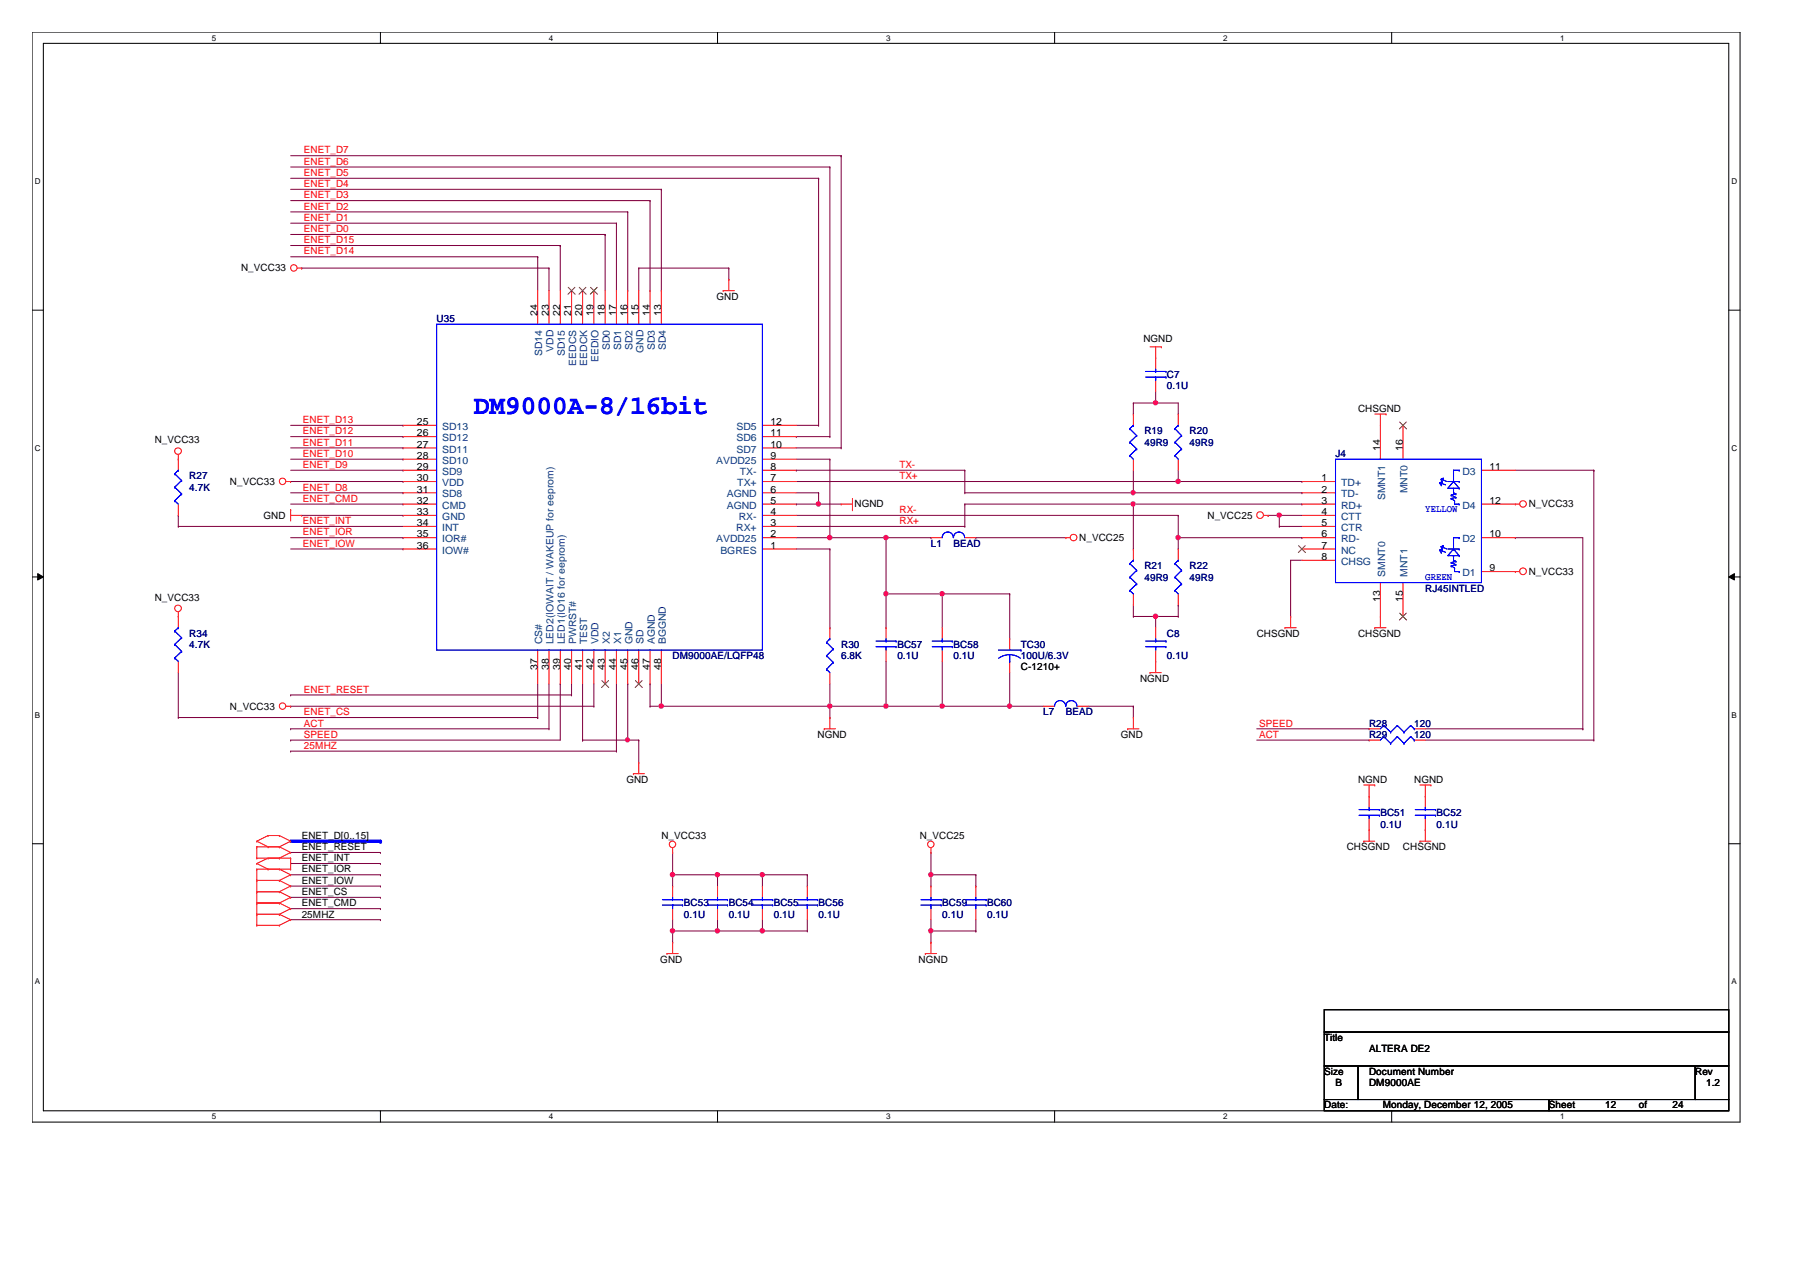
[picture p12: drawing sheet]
<svg xmlns="http://www.w3.org/2000/svg" width="297mm" height="210mm" viewBox="0 0 297 210" stroke-linecap="round" stroke-linejoin="round" font-family="sans-serif">
<path d="M5.3 5.3h281.8v179.9h-281.8zM7.2 7.2h278.1v176.1h-278.1z" fill="none" stroke="#000" stroke-width=".17"/>
<g fill="#fff">
<path d="M35 5.5h.7v1.5h-.7z"/>
<path d="M35 183.5h.7v1.5h-.7z"/>
</g>
<path d="M62.8 5.3v1.9M62.8 183.3v1.9" fill="none" stroke="#000" stroke-width=".17"/>
<g fill="#fff">
<path d="M90.6 5.5h.7v1.5h-.7z"/>
<path d="M90.6 183.5h.7v1.5h-.7z"/>
</g>
<path d="M118.4 5.3v1.9M118.4 183.3v1.9" fill="none" stroke="#000" stroke-width=".17"/>
<g fill="#fff">
<path d="M146.2 5.5h.7v1.5h-.7z"/>
<path d="M146.2 183.5h.7v1.5h-.7z"/>
</g>
<path d="M174 5.3v1.9M174 183.3v1.9" fill="none" stroke="#000" stroke-width=".17"/>
<g fill="#fff">
<path d="M201.8 5.5h.8v1.5h-.8z"/>
<path d="M201.8 183.5h.8v1.5h-.8z"/>
</g>
<path d="M229.7 5.3v1.9M229.7 183.3v1.9" fill="none" stroke="#000" stroke-width=".17"/>
<g fill="#fff">
<path d="M257.5 5.5h.7v1.5h-.7z"/>
<path d="M257.5 183.5h.7v1.5h-.7z"/>
<path d="M5.8 29.2h.9v1.4h-.9z"/>
<path d="M285.7 29.2h1v1.4h-1z"/>
<path d="M5.8 73.2h.9v1.5h-.9z"/>
<path d="M285.7 73.2h1v1.5h-1z"/>
</g>
<path d="M5.3 51.2h1.9M285.3 51.2h1.8" fill="none" stroke="#000" stroke-width=".17"/>
<g fill="#fff">
<path d="M5.8 117.2h.8v1.5h-.8z"/>
<path d="M285.7 117.2h.9v1.5h-.9z"/>
</g>
<path d="M5.3 95.2h1.9M6.2 94.7l1 .5-1 .5zM285.3 95.2l.9-.5v1zM285.3 95.2h1.8" fill="none" stroke="#000" stroke-width=".17"/>
<path d="M6.2 94.7l1 .5-1 .5zM285.3 95.2l.9-.5v1z" fill="#000"/>
<g fill="#fff">
<path d="M5.8 161.2h.8v1.5h-.8z"/>
<path d="M285.7 161.2h.9v1.5h-.9z"/>
</g>
<path d="M5.3 139.2h1.9M285.3 139.2h1.8" fill="none" stroke="#000" stroke-width=".17"/>
<path d="M48 138.8h14.8" fill="none" stroke="#00f" stroke-width=".55"/>
<circle cx="62.8" cy="138.8" r=".28" fill="#00f"/>
<path d="M131.4 88.7h5.5M136.9 88.7h.1M101.7 112.9v11.1M48 124h.1M48 122.1h.1M48 120.3h.1M48 124h53.7M48 122.1h44.5M48 120.3h42.6M101.7 124h.1M105.4 122.1h.1M105.4 122.1v3.7" fill="none" stroke="#800040" stroke-width=".17"/>
<circle cx="136.9" cy="88.7" r=".37" fill="#f0f"/>
<circle cx="136.9" cy="88.7" r=".37" fill="none" stroke="#f0f" stroke-width=".17"/>
<g fill="none" stroke="#800040" stroke-width=".17">
<path d="M48 38.7h51.9M48 36.8h53.7M48 31.2h61.1M48 27.6h88.9M48 25.7h90.8M48 35h55.6M48 33.1h59.3M48 29.4h87.1M99.9 38.7h.1M99.9 38.7v9.3M101.7 36.8h.1M101.7 36.8v11.2"/>
<path d="M103.6 35h.1M103.6 35v13M107.3 33.1h.1M107.3 33.1v14.9M109.1 31.2h.1M109.1 31.2v16.8M135.1 29.4h.1M135.1 29.4v40.8M136.9 27.6h.1M136.9 27.6v44.5M138.8 25.7h.1M138.8 25.7v48.2"/>
<path d="M48 40.5h44.5M48 42.4h40.7M49.8 44.2h.1M49.8 44.2h40.8M88.7 42.4h.1M88.7 42.4v5.6M90.6 44.2h.1M90.6 44.2v3.8M92.5 40.5h.1M101.7 48h.1M103.6 48h.1M107.3 48h.1"/>
<path d="M109.1 48h.1M48 79.5h18.5M48 73.9h18.5M48 70.2h18.5M48 72.1h18.5M48 77.6h18.5M48 75.8h18.5M66.5 79.5h.1M66.5 70.2h.1M66.5 72.1h.1M66.5 77.6h.1M66.5 73.9h.1"/>
<path d="M66.5 75.8h.1M131.4 72.1h.1M131.4 73.9h7.4M131.4 70.2h3.7M131.4 72.1h5.5M131.4 75.8h5.5M135.1 70.2h.1M136.9 72.1h.1M136.9 75.8h.1M136.9 75.8v12.9M138.8 73.9h.1M48 90.6h18.5"/>
<path d="M48 81.3h18.5M48 83.2h18.5M48 88.7h18.5M49.8 85h16.7M66.5 85h.1M66.5 81.3h.1M66.5 83.2h.1M66.5 88.7h.1M66.5 90.6h.1M131.4 86.9h27.8M131.4 90.6h5.5M131.4 81.3h3.7"/>
<path d="M135.1 81.3h.1M135.1 83.2h.1M135.1 81.3v1.9M135.1 83.2h3.7M136.9 90.6h.1M136.9 88.7h.1M136.9 90.6v13M159.2 86.9h.1M88.7 118.4h.1M88.7 112.9v5.5M90.6 112.9v7.4M92.5 112.9h.1"/>
<path d="M92.5 112.9v9.2M96.1 112.9v9.2M98 116.5h.1M98 112.9v3.6M107.3 112.9h.1M107.3 112.9v3.6M109.1 116.5h.1M109.1 112.9v3.6M136.9 116.5h.1M136.9 103.6h.1M136.9 112.9v3.6M90.6 120.3h.1"/>
<path d="M96.1 122.1h.1"/>
</g>
<circle cx="135.1" cy="83.2" r=".37" fill="#f0f"/>
<circle cx="135.1" cy="83.2" r=".37" fill="none" stroke="#f0f" stroke-width=".17"/>
<path d="M92.5 40.5h.1M92.5 40.5v7.5M103.6 112.9h.1M103.6 112.9v9.2" fill="none" stroke="#800040" stroke-width=".17"/>
<circle cx="103.5" cy="122.1" r=".34" fill="#f0f"/>
<circle cx="103.5" cy="122.1" r=".34" fill="none" stroke="#f0f" stroke-width=".17"/>
<g fill="none" stroke="#800040" stroke-width=".17">
<path d="M105.4 44.2h.1M105.4 44.2v3.8M105.4 44.2h14.9M120.3 44.2h.1M120.3 46.1h.1M120.3 44.2v1.9M48 114.7h.1M48 116.5h.1M48 114.7h46.3M48 116.5h50M94.3 114.7h.1M94.3 112.9v1.8"/>
<path d="M136.9 118.4h.1M136.9 116.5v1.9M48 140.7h14.8M48 142.5h14.8M48 146.2h14.8M48 148.1h14.8M48 149.9h14.8M48 151.8h14.8M48 144.4h14.8M62.8 140.7h.1M62.8 142.5h.1M62.8 146.2h.1"/>
<path d="M62.8 148.1h.1M62.8 149.9h.1M62.8 151.8h.1M62.8 144.4h.1M111 153.6h7.4M118.4 153.6h.1"/>
</g>
<circle cx="111" cy="153.6" r=".37" fill="#f0f"/>
<circle cx="111" cy="153.6" r=".37" fill="none" stroke="#f0f" stroke-width=".17"/>
<circle cx="118.4" cy="153.6" r=".37" fill="#f0f"/>
<circle cx="118.4" cy="153.6" r=".37" fill="none" stroke="#f0f" stroke-width=".17"/>
<path d="M111 153.6h.1M111 151.8v1.8M125.8 153.6h.1M125.8 151.8v1.8" fill="none" stroke="#800040" stroke-width=".17"/>
<circle cx="125.8" cy="153.6" r=".37" fill="#f0f"/>
<circle cx="125.8" cy="153.6" r=".37" fill="none" stroke="#f0f" stroke-width=".17"/>
<path d="M111 146.2h.1M118.4 144.4h.1M118.4 144.4h-7.4v1.8" fill="none" stroke="#800040" stroke-width=".17"/>
<circle cx="118.4" cy="144.3" r=".37" fill="#f0f"/>
<circle cx="118.4" cy="144.3" r=".37" fill="none" stroke="#f0f" stroke-width=".17"/>
<path d="M111 144.4h.1M111 140.7v3.7" fill="none" stroke="#800040" stroke-width=".17"/>
<circle cx="111" cy="144.3" r=".37" fill="#f0f"/>
<circle cx="111" cy="144.3" r=".37" fill="none" stroke="#f0f" stroke-width=".17"/>
<g fill="none" stroke="#800040" stroke-width=".17">
<path d="M131.4 79.5h63M194.4 79.5h.1M187 81.3h27.8M214.8 81.3h.1M111 155.5h.1M111 153.6v1.9M118.4 146.2h.1M118.4 153.6h.1M118.4 151.8v1.8M118.4 153.6h7.4M125.8 144.4h.1M125.8 146.2h.1"/>
<path d="M125.8 153.6h.1M125.8 144.4h-7.4v1.8M125.8 144.4v1.8"/>
</g>
<circle cx="194.4" cy="79.4" r=".37" fill="#f0f"/>
<circle cx="194.4" cy="79.4" r=".37" fill="none" stroke="#f0f" stroke-width=".17"/>
<path d="M194.4 99.9h.1M194.4 99.9v1.8M187 101.7h7.4M190.7 101.7h.1M190.7 101.7v1.9M194.4 101.7h.1" fill="none" stroke="#800040" stroke-width=".17"/>
<circle cx="190.7" cy="101.7" r=".37" fill="#f0f"/>
<circle cx="190.7" cy="101.7" r=".37" fill="none" stroke="#f0f" stroke-width=".17"/>
<g fill="none" stroke="#800040" stroke-width=".17">
<path d="M187 68.3h.1M187 66.5v1.8M187 77.6v3.7M190.7 66.5h.1M190.7 64.6v1.9M190.7 66.5h3.7v1.8M194.4 79.5h.1M194.4 68.3h.1M194.4 77.6v1.9M187 90.6h.1M187 81.3h.1M187 83.2v7.4"/>
<path d="M187 99.9v1.8M187 101.7h.1"/>
</g>
<circle cx="190.7" cy="66.5" r=".36" fill="#f0f"/>
<circle cx="190.7" cy="66.5" r=".36" fill="none" stroke="#f0f" stroke-width=".17"/>
<path d="M187 66.5h.1M187 66.5h3.7M211.1 85h.1M211.1 85v1.9M211.1 85h3.7" fill="none" stroke="#800040" stroke-width=".17"/>
<circle cx="211.1" cy="85" r=".36" fill="#f0f"/>
<circle cx="211.1" cy="85" r=".36" fill="none" stroke="#f0f" stroke-width=".17"/>
<g fill="none" stroke="#800040" stroke-width=".17">
<path d="M250.1 77.6h12.9M263 77.6h.1M159.2 81.3h.1M159.2 81.3h27.8M187 83.2h27.8M194.4 88.7h20.4M209.3 85h.1M209.3 85h1.8M211.1 86.9h.1M211.1 86.9h3.7M213 92.5h.1M213 92.5h1.8"/>
<path d="M213 92.5v9.2M214.8 83.2h.1M214.8 88.7h.1M250.1 88.7h.1M250.1 88.7h11.1M213 101.7h.1"/>
</g>
<circle cx="187" cy="81.3" r=".35" fill="#f0f"/>
<circle cx="187" cy="81.3" r=".35" fill="none" stroke="#f0f" stroke-width=".17"/>
<path d="M131.4 77.6h.1M131.4 77.6h27.8M159.2 77.6h.1M159.2 77.6v3.7M131.4 85h63M194.4 85h.1M194.4 88.7h.1M194.4 85v3.7" fill="none" stroke="#800040" stroke-width=".17"/>
<circle cx="194.4" cy="88.7" r=".37" fill="#f0f"/>
<circle cx="194.4" cy="88.7" r=".37" fill="none" stroke="#f0f" stroke-width=".17"/>
<path d="M159.2 83.2h.1M159.2 83.2v3.7M159.2 83.2h27.8M187 83.2h.1" fill="none" stroke="#800040" stroke-width=".17"/>
<circle cx="187" cy="83.2" r=".35" fill="#f0f"/>
<circle cx="187" cy="83.2" r=".35" fill="none" stroke="#f0f" stroke-width=".17"/>
<g fill="none" stroke="#800040" stroke-width=".17">
<path d="M263 77.6h.1M263 77.6v44.5M136.9 88.7h9.3M146.2 88.7h.1M161 88.7h.1M161 88.7h14.9M261.2 88.7v31.6M166.6 116.5h.1M166.6 111v5.5M103.6 122.1h.1M103.6 122.1h1.8M207.4 122.1h18.5"/>
<path d="M207.4 120.3h18.5M225.9 120.3h.1M225.9 122.1h.1M235.2 122.1h27.8M235.2 120.3h26M261.2 120.3h.1M263 122.1h.1"/>
</g>
<circle cx="146.2" cy="88.7" r=".37" fill="#f0f"/>
<circle cx="146.2" cy="88.7" r=".37" fill="none" stroke="#f0f" stroke-width=".17"/>
<g fill="none" stroke="#800040" stroke-width=".17">
<path d="M194.4 79.5h20.4M214.8 79.5h.1M131.4 83.2h.1M131.4 83.2h3.7M194.4 90.6h.1M194.4 88.7v1.9M107.3 116.5h.1M107.3 116.5h1.8M166.6 116.5h.1M166.6 116.5h5.6M179.6 116.5h7.4M187 116.5h.1"/>
<path d="M96.1 122.1h.1M96.1 122.1h7.5"/>
</g>
<circle cx="166.6" cy="116.5" r=".37" fill="#f0f"/>
<circle cx="166.6" cy="116.5" r=".37" fill="none" stroke="#f0f" stroke-width=".17"/>
<path d="M29.4 86.9h.1M29.4 85h.1M29.4 86.9h37.1M29.4 85v1.9M187 116.5h.1M187 116.5v1.9M125.8 144.4h7.4M133.2 144.4h.1" fill="none" stroke="#800040" stroke-width=".17"/>
<circle cx="125.8" cy="144.3" r=".37" fill="#f0f"/>
<circle cx="125.8" cy="144.3" r=".37" fill="none" stroke="#f0f" stroke-width=".17"/>
<path d="M109.1 116.5h27.8M136.9 116.5h.1M125.8 153.6h.1M125.8 153.6h7.4M133.2 146.2h.1M133.2 153.6h.1M133.2 144.4v1.8M133.2 151.8v1.8" fill="none" stroke="#800040" stroke-width=".17"/>
<circle cx="109.1" cy="116.5" r=".37" fill="#f0f"/>
<circle cx="109.1" cy="116.5" r=".37" fill="none" stroke="#f0f" stroke-width=".17"/>
<circle cx="136.9" cy="116.5" r=".37" fill="#f0f"/>
<circle cx="136.9" cy="116.5" r=".37" fill="none" stroke="#f0f" stroke-width=".17"/>
<path d="M136.9 116.5h9.3M146.2 116.5h.1" fill="none" stroke="#800040" stroke-width=".17"/>
<circle cx="146.2" cy="116.5" r=".37" fill="#f0f"/>
<circle cx="146.2" cy="116.5" r=".37" fill="none" stroke="#f0f" stroke-width=".17"/>
<path d="M146.2 98h.1M146.2 98h9.3M155.5 98h.1M155.5 98v5.6" fill="none" stroke="#800040" stroke-width=".17"/>
<circle cx="155.5" cy="98" r=".37" fill="#f0f"/>
<circle cx="155.5" cy="98" r=".37" fill="none" stroke="#f0f" stroke-width=".17"/>
<circle cx="146.2" cy="98" r=".37" fill="#f0f"/>
<circle cx="146.2" cy="98" r=".37" fill="none" stroke="#f0f" stroke-width=".17"/>
<path d="M146.2 98v5.6M146.2 103.6h.1M146.2 116.5h.1M146.2 109.1v7.4M146.2 116.5h9.3M155.5 116.5h.1" fill="none" stroke="#800040" stroke-width=".17"/>
<circle cx="155.5" cy="116.5" r=".37" fill="#f0f"/>
<circle cx="155.5" cy="116.5" r=".37" fill="none" stroke="#f0f" stroke-width=".17"/>
<g fill="none" stroke="#800040" stroke-width=".17">
<path d="M146.2 88.7h.1M146.2 88.7v9.3M146.2 88.7h7.4M153.6 88.7h.1M155.5 98h11.1M166.6 98h.1M166.6 98v7.4M155.5 116.5h.1M155.5 109.1v7.4M155.5 116.5h11.1M166.6 116.5h.1M166.6 105.4h.1"/>
<path d="M153.6 146.2h.1M153.6 144.4v1.8M161 153.6h.1M161 151.8v1.8"/>
</g>
<circle cx="153.6" cy="144.3" r=".37" fill="#f0f"/>
<circle cx="153.6" cy="144.3" r=".37" fill="none" stroke="#f0f" stroke-width=".17"/>
<path d="M153.6 153.6h7.4M161 153.6h.1" fill="none" stroke="#800040" stroke-width=".17"/>
<circle cx="153.6" cy="153.6" r=".37" fill="#f0f"/>
<circle cx="153.6" cy="153.6" r=".37" fill="none" stroke="#f0f" stroke-width=".17"/>
<g fill="none" stroke="#800040" stroke-width=".17">
<path d="M29.4 118.4h.1M29.4 111v7.4M29.4 118.4h59.3M88.7 118.4h.1M153.6 153.6h.1M153.6 144.4h.1M153.6 155.5h.1M153.6 144.4h7.4M153.6 140.7v3.7M153.6 151.8v3.7M161 144.4h.1M161 146.2h.1"/>
<path d="M161 144.4v1.8"/>
</g>
<g fill="none" stroke="#f00" stroke-width=".17">
<path d="M49.1 44.2h.7M49.8 44.2h.1M88.7 48v5.5M90.6 48v5.5M92.5 48v5.5M94.3 48v5.5M96.1 48v5.5M98 48v5.5M99.9 48v5.5M101.7 48v5.5M103.6 48v5.5M105.4 48v5.5"/>
<path d="M107.3 48v5.5M109.1 48v5.5M119.3 48h.1M119.3 48h1.9M120.3 46.1h.1M120.3 46.1v1.9M189.8 57.2h1.8M190.7 59.1h.1M190.7 57.2v3.7M191.6 57.2h.1M29.4 75.8h.1M29.4 75v2.6"/>
<path d="M47.2 79.5h.8M48 79.5h.1M66.5 79.5h5.6M66.5 77.6h5.6M66.5 75.8h5.6M66.5 73.9h5.6M66.5 72.1h5.6M66.5 70.2h5.6M125.8 79.5h5.6M125.8 77.6h5.6M125.8 75.8h5.6M125.8 73.9h5.6"/>
<path d="M125.8 72.1h5.6M125.8 70.2h5.6M187 68.3v1.9M187 75.8v1.8M190.7 62.8v1.8M194.4 68.3v1.9M194.4 75.8v1.8M214.8 79.5h5.6M226.9 68.3h1.8M227.8 70.2h.1M227.8 68.3v7.5M228.7 68.3h.1"/>
<path d="M231.5 70.2v5.6M244.5 77.6h5.6M29.4 83.2v1.8M48 84.1h.1M48 84.1v1.9M48 85h1.8M49.8 85h.1M66.5 85h5.6M66.5 83.2h5.6M66.5 88.7h5.6M66.5 90.6h5.6M66.5 86.9h5.6"/>
<path d="M66.5 81.3h5.6M125.8 85h5.6M125.8 83.2h5.6M125.8 88.7h5.6M125.8 90.6h5.6M125.8 86.9h5.6M125.8 81.3h5.6M138.8 83.2h.1M138.8 83.2h1.9M140.7 84.1h.1M140.7 82.3v1.8M153.6 88.7h1.9"/>
<path d="M159.2 88.7h1.8M175.9 88.7h.1M175.9 88.7h.7M187 90.6v1.9M187 98v1.9M194.4 90.6v1.9M194.4 98v1.9M208.5 85h.8M209.3 85h.1M214.8 85h5.6M214.8 83.2h5.6M214.8 88.7h5.6"/>
<path d="M214.8 90.6h5.6M214.8 86.9h5.6M214.8 81.3h5.6M214.8 92.5h5.6M227.8 96.1v7.5M231.5 96.1v5.6M244.5 83.2h6.3M244.5 94.3h6.3M244.5 88.7h5.6M250.1 83.2h.1M250.1 94.3h.1M29.4 101.7h.1"/>
<path d="M29.4 101v2.6M29.4 109.1v1.9M47.2 116.5h.8M48 116.5h.1M88.7 107.3v5.6M90.6 107.3v5.6M92.5 107.3v5.6M94.3 107.3v5.6M96.1 107.3v5.6M98 107.3v5.6M99.9 107.3v5.6M101.7 107.3v5.6"/>
<path d="M103.6 107.3v5.6M105.4 107.3v5.6M107.3 107.3v5.6M109.1 107.3v5.6M136.9 118.4h.1M136.9 103.6v1.8M136.9 111v1.9M136.9 118.4v1.9M146.2 103.6v1.8M146.2 107.3v1.8M155.5 103.6v1.8M155.5 107.3v1.8"/>
<path d="M166.6 105.4v1.9M166.6 109.1v1.9M172.2 116.5h1.8M177.8 116.5h1.8M187 118.4h.1M187 118.4v1.9M189.8 111h.1M189.8 111h1.8M190.7 109.1h.1M190.7 103.6v1.8M190.7 107.3v3.7M212 103.6h.1"/>
<path d="M212 103.6h1.9M213 101.7h.1M213 101.7v1.9M226.9 103.6h.1M226.9 103.6h1.8M227.8 101.7h.1M42.4 138.8h.1M42.4 139.7h.1M42.4 139.7v1.9M42.4 138.8l1.8 .9M42.4 139.7h3.7M44.2 137.9h.1"/>
<path d="M44.2 139.7h.1M44.2 137.9h1.9M44.2 137.9l-1.8 .9M46.1 137.9h.1M46.1 139.7h.1M46.1 137.9l1.9 .9M46.1 139.7l1.9 1M48 138.8h.1M48 138.8l-1.9 .9M104.5 127.7h.1M104.5 127.7h1.8M105.4 125.8h.1"/>
<path d="M105.4 125.8v1.9M111 139.9v.8M136 120.3h.1M136 120.3h1.9M153.6 139.9v.8M186.1 120.3h.1M186.1 120.3h1.9M225 138.8h.1M225 129.5h1.9M225 138.8h1.9M225.9 131.4h.1M225.9 136.9h.1"/>
<path d="M225.9 120.3h1.9M225.9 129.5v3.7M225.9 135.1v3.7M225.9 122.1h1.9M226.9 129.5h.1M233.4 120.3h1.8M233.4 122.1h1.8M234.3 138.8h.1M234.3 129.5h1.8M234.3 138.8h1.8M235.2 131.4h.1M235.2 136.9h.1"/>
<path d="M235.2 129.5v3.7M235.2 135.1v3.7M236.1 129.5h.1M42.4 142.5h.1M42.4 150.9h.1M42.4 152.7h.1M42.4 149h.1M42.4 143.4h.1M42.4 145.3h.1M42.4 147.2h.1M42.4 141.6h.1M42.4 141.6h5.6"/>
<path d="M42.4 143.4h5.6M42.4 142.5l1.8 .9M42.4 150.9h3.7M42.4 143.4v9.3M42.4 152.7h3.7M42.4 149h3.7M42.4 145.3h3.7M42.4 147.2h3.7M44.2 141.6h.1M44.2 143.4h.1M44.2 141.6l-1.8 .9M46.1 150.9h.1"/>
<path d="M46.1 152.7h.1M46.1 149h.1M46.1 143.4h.1M46.1 145.3h.1M46.1 147.2h.1M46.1 141.6h.1M46.1 150.9l1.9 .9M46.1 149l1.9 .9M46.1 143.4l1.9 1M46.1 147.2l1.9 .9M46.1 145.3l1.9 .9M48 141.6h.1"/>
<path d="M48 143.4h.1M48 151.8h.1M48 149.9h.1M48 144.4h.1M48 148.1h.1M48 146.2h.1M48 140.7h.1M48 141.6v1.8M48 151.8l-1.9 .9M48 149.9l-1.9 1M48 144.4l-1.9 .9M48 148.1l-1.9 .9"/>
<path d="M48 146.2l-1.9 1M48 140.7l-1.9 .9M110.1 157.4h.1M110.1 157.4h1.8M111 140.7h.1M111 155.5h.1M111 146.2v1.9M111 149.9v1.9M111 155.5v1.9M118.4 146.2v1.9M118.4 149.9v1.9M125.8 146.2v1.9"/>
<path d="M125.8 149.9v1.9M133.2 146.2v1.9M133.2 149.9v1.9M152.7 157.4h.1M152.7 157.4h1.9M153.6 140.7h.1M153.6 155.5h.1M153.6 146.2v1.9M153.6 149.9v1.9M153.6 155.5v1.9M161 146.2v1.9M161 149.9v1.9"/>
<circle cx="48.5" cy="44.2" r=".54"/>
<circle cx="29.4" cy="74.4" r=".55"/>
<circle cx="46.6" cy="79.4" r=".54"/>
<circle cx="177.2" cy="88.7" r=".55"/>
<circle cx="207.9" cy="85" r=".56"/>
<circle cx="251.3" cy="94.3" r=".56"/>
<circle cx="251.3" cy="83.2" r=".55"/>
<circle cx="29.4" cy="100.4" r=".55"/>
<circle cx="46.6" cy="116.5" r=".54"/>
<circle cx="111" cy="139.3" r=".54"/>
<circle cx="153.6" cy="139.3" r=".54"/>
</g>
<path d="M218.5 166.6h66.8v3.7h-66.8zM218.5 170.3h66.8v5.6h-66.8zM218.5 175.9h5.6v5.5h-5.6zM224.1 175.9h55.6v5.5h-55.6zM279.7 175.9h5.6v5.5h-5.6zM218.5 181.4h37.1v1.9h-37.1zM255.6 181.4h29.7v1.9h-29.7z" fill="none" stroke="#000" stroke-width=".17"/>
<g fill="none" stroke="#00f" stroke-width=".17">
<path d="M72.1 53.5h53.7v53.8h-53.7zM28.8 78.2h.1M28.8 78.2l1.2 1.1M29.4 77.6h.1M29.4 77.6l-.6 .6M30 79.3h.1M30 79.3l-1.2 1.1M186.4 75.2h.1M186.4 73h.1M186.4 70.7h.1M186.4 75.2l.6 .6M186.4 73l1.2 1.1"/>
<path d="M186.4 70.7l1.2 1.2M187 70.2h.1M187 70.2l-.6 .5M187.6 74.1h.1M187.6 71.9h.1M187.6 74.1l-1.2 1.1M187.6 71.9l-1.2 1.1M189.1 62.2h3.3M189.1 61.3h3.3M190.7 61.3h.1M190.7 62.2h.1M190.7 60.9v.4"/>
<path d="M190.7 62.2v.6M192.4 62.2h.1M192.4 61.3h.1M193.9 75.2h.1M193.9 73h.1M193.9 70.7h.1M193.9 75.2l.5 .6M193.9 73l1.1 1.1M193.9 70.7l1.1 1.2M194.4 70.2h.1M194.4 70.2l-.5 .5M195 74.1h.1"/>
<path d="M195 71.9h.1M195 74.1l-1.1 1.1M195 71.9l-1.1 1.1M220.4 75.8h24.1v20.3h-24.1zM237.6 79.7h.1M237.6 79.7l.2 .3M237.6 79.7l.9 .3M237.8 79.1h.1M237.8 79.1l.2 .4M237.8 79.1l1 .4M238 79.5h.1M238 79.5l-.4 .2"/>
<path d="M238.2 78.9h.1M238.2 78.9l-.4 .2M238.9 79.5h1.9M239.9 79.5h.1M239.9 77.6h.1M239.9 77.6v1.9M239.9 79.5l-1 1.1h1.9M239.9 79.5l.9 1.1M239.9 77.6h.9M240.8 77.6h.1M240.8 79.5h.1M28.8 82.6h.1"/>
<path d="M28.8 80.4h.1M28.8 82.6l.6 .6M28.8 80.4l1.2 1.1M30 81.5h.1M30 81.5l-1.2 1.1M155.5 88.7a.91 .91 0 0 1 .9-.9 .91 .91 0 0 1 .9 .9M157.4 88.7a.91 .91 0 0 1 .9-.9 .91 .91 0 0 1 .9 .9M186.4 97.5h.1M186.4 95.2h.1M186.4 93h.1M186.4 97.5l.6 .5M186.4 95.2l1.2 1.2"/>
<path d="M186.4 93l1.2 1.1M187 92.5h.1M187 92.5l-.6 .5M187.6 96.4h.1M187.6 94.1h.1M187.6 96.4l-1.2 1.1M187.6 94.1l-1.2 1.1M193.9 97.5h.1M193.9 95.2h.1M193.9 93h.1M193.9 97.5l.5 .5M193.9 95.2l1.1 1.2"/>
<path d="M193.9 93l1.1 1.1M194.4 92.5h.1M194.4 92.5l-.5 .5M195 96.4h.1M195 94.1h.1M195 96.4l-1.1 1.1M195 94.1l-1.1 1.1M237.6 90.8h.1M237.6 90.8l.9 .3M237.6 90.8l.2 .3M237.8 91.1h.1M237.8 90.2h.1"/>
<path d="M237.8 80h.1M237.8 90.2l.2 .4M237.8 90.2l1 .4M238 90.6h.1M238 90.6l-.4 .2M238.2 90h.1M238.2 90l-.4 .2M238.9 90.6h1.9M239.5 92.8h.1M239.5 93.4h.1M239.5 82.3h.1M239.5 81.7h.1"/>
<path d="M239.5 92.8l.7 .4M239.5 93.4l.5 .3M239.5 81.7l.7 .4M239.5 82.3l.5 .3M239.9 90.6h.1M239.9 88.7h.1M239.9 92.5h.1M239.9 81.3h.1M239.9 90.6l-1 1.1h1.9M239.9 90.6l.9 1.1M239.9 80.6v.7M239.9 88.7v1.9"/>
<path d="M239.9 91.7v.8M239.9 92.5l.3 .1M239.9 88.7h.9M239.9 81.3l.3 .2M240 93.7h.1M240 82.6h.1M240 93.7v.6h.8M240 82.6v.6h.8M240.2 92.6h.1M240.2 93.2h.1M240.2 82.1h.1M240.2 81.5h.1"/>
<path d="M240.2 92.6l-.7 .2M240.2 93.2l-.7 .2M240.2 82.1l-.7 .2M240.2 81.5l-.7 .2M240.8 91.7h.1M240.8 90.6h.1M240.8 94.3h.1M240.8 88.7h.1M240.8 83.2h.1M240.8 80.6h.1M28.8 108.6h.1M28.8 106.3h.1"/>
<path d="M28.8 104.1h.1M28.8 108.6l.6 .5M28.8 106.3l1.2 1.2M28.8 104.1l1.2 1.1M29.4 103.6h.1M29.4 103.6l-.6 .5M30 107.5h.1M30 105.2h.1M30 107.5l-1.2 1.1M30 105.2l-1.2 1.1M136.4 110.4h.1M136.4 108.2h.1"/>
<path d="M136.4 106h.1M136.4 110.4l.5 .6M136.4 108.2l1.1 1.1M136.4 106l1.1 1.1M136.9 105.4h.1M136.9 105.4l-.5 .6M137.5 109.3h.1M137.5 107.1h.1M137.5 109.3l-1.1 1.1M137.5 107.1l-1.1 1.1M144.6 106.7h3.3M144.6 105.8h3.3"/>
<path d="M146.2 105.8h.1M146.2 106.7h.1M146.2 105.4v.4M146.2 106.7v.6M147.9 106.7h.1M147.9 105.8h.1M153.8 106.7h3.3M153.8 105.8h3.3M155.5 105.8h.1M155.5 106.7h.1M155.5 105.4v.4M155.5 106.7v.6"/>
<path d="M157.1 106.7h.1M157.1 105.8h.1M164.8 107.3h3.7M166.6 109.1h.1M166.6 108l1.1 .3 .7 .3M166.6 108l-.8 .1-1 .5M166.6 108v1.1M168.5 107.3h.1M174 116.5a.91 .91 0 0 1 .9-.9 .91 .91 0 0 1 1 .9M175.9 116.5a.91 .91 0 0 1 .9-.9 .91 .91 0 0 1 .9 .9M189.1 106.7h3.3M189.1 105.8h3.3"/>
<path d="M190.7 105.8h.1M190.7 106.7h.1M190.7 105.4v.4M190.7 106.7v.6M192.4 106.7h.1M192.4 105.8h.1M228.3 119.7h.1M228.3 119.7l-.5 .6M228.3 119.7l1.2 1.1M230.6 119.7h.1M230.6 119.7l-1.1 1.1M230.6 119.7l1.1 1.1"/>
<path d="M232.8 119.7h.1M232.8 119.7l-1.1 1.1M232.8 119.7l.6 .6M224.3 134.5h3.3M224.3 133.6h3.3M225.9 133.6h.1M225.9 134.5h.1M225.9 133.2v.4M225.9 134.5v.6M227.6 134.5h.1M227.6 133.6h.1M228.3 121.5h.1"/>
<path d="M228.3 121.5l-.5 .6M228.3 121.5l1.2 1.2M229.5 120.8h.1M229.5 122.7h.1M230.6 121.5h.1M230.6 121.5l-1.1 1.2M230.6 121.5l1.1 1.2M231.7 120.8h.1M231.7 122.7h.1M232.8 121.5h.1M232.8 121.5l-1.1 1.2M232.8 121.5l.6 .6"/>
<path d="M233.4 120.3h.1M233.4 122.1h.1M233.6 134.5h3.3M233.6 133.6h3.3M235.2 133.6h.1M235.2 134.5h.1M235.2 133.2v.4M235.2 134.5v.6M236.9 134.5h.1M236.9 133.6h.1M109.3 149.4h3.3M109.3 148.5h3.3"/>
<path d="M111 148.5h.1M111 149.4h.1M111 148.1v.4M111 149.4v.5M112.6 149.4h.1M112.6 148.5h.1M116.8 149.4h3.3M116.8 148.5h3.3M118.4 148.5h.1M118.4 149.4h.1M118.4 148.1v.4M118.4 149.4v.5"/>
<path d="M120.1 149.4h.1M120.1 148.5h.1M124.2 149.4h3.3M124.2 148.5h3.3M125.8 148.5h.1M125.8 149.4h.1M125.8 148.1v.4M125.8 149.4v.5M127.5 149.4h.1M127.5 148.5h.1M131.6 149.4h3.3M131.6 148.5h3.3"/>
<path d="M133.2 148.5h.1M133.2 149.4h.1M133.2 148.1v.4M133.2 149.4v.5M134.9 149.4h.1M134.9 148.5h.1M152 149.4h3.3M152 148.5h3.3M153.6 148.5h.1M153.6 149.4h.1M153.6 148.1v.4M153.6 149.4v.5"/>
<path d="M155.3 149.4h.1M155.3 148.5h.1M159.4 149.4h3.3M159.4 148.5h3.3M161 148.5h.1M161 149.4h.1M161 148.1v.4M161 149.4v.5M162.7 149.4h.1M162.7 148.5h.1"/>
</g>
<g fill="none" stroke="#804000" stroke-width=".17">
<path d="M93.8 47.4l1.1 1.2M94.9 47.4l-1.2 1.2M95.6 47.4l1.1 1.2M96.7 47.4l-1.2 1.2M97.5 47.4l1.1 1.2M98.6 47.4l-1.2 1.2M231 69.6l1.1 1.2M232.1 69.6l-1.2 1.2M214.3 90l1.1 1.2M215.4 90l-1.2 1.2M99.3 112.3l1.2 1.2M100.4 112.3l-1.1 1.2"/>
<path d="M104.9 112.3l1.1 1.2M106 112.3l-1.2 1.2M231 101.2l1.1 1.1M232.1 101.2l-1.2 1.1"/>
</g>
<circle cx="136.9" cy="88.7" r=".37" fill="#f0f"/>
<circle cx="136.9" cy="88.7" r=".37" fill="none" stroke="#f0f" stroke-width=".17"/>
<circle cx="135.1" cy="83.2" r=".37" fill="#f0f"/>
<circle cx="135.1" cy="83.2" r=".37" fill="none" stroke="#f0f" stroke-width=".17"/>
<circle cx="103.5" cy="122.1" r=".34" fill="#f0f"/>
<circle cx="103.5" cy="122.1" r=".34" fill="none" stroke="#f0f" stroke-width=".17"/>
<circle cx="111" cy="153.6" r=".37" fill="#f0f"/>
<circle cx="111" cy="153.6" r=".37" fill="none" stroke="#f0f" stroke-width=".17"/>
<circle cx="118.4" cy="153.6" r=".37" fill="#f0f"/>
<circle cx="118.4" cy="153.6" r=".37" fill="none" stroke="#f0f" stroke-width=".17"/>
<circle cx="125.8" cy="153.6" r=".37" fill="#f0f"/>
<circle cx="125.8" cy="153.6" r=".37" fill="none" stroke="#f0f" stroke-width=".17"/>
<circle cx="118.4" cy="144.3" r=".37" fill="#f0f"/>
<circle cx="118.4" cy="144.3" r=".37" fill="none" stroke="#f0f" stroke-width=".17"/>
<circle cx="111" cy="144.3" r=".37" fill="#f0f"/>
<circle cx="111" cy="144.3" r=".37" fill="none" stroke="#f0f" stroke-width=".17"/>
<circle cx="194.4" cy="79.4" r=".37" fill="#f0f"/>
<circle cx="194.4" cy="79.4" r=".37" fill="none" stroke="#f0f" stroke-width=".17"/>
<circle cx="190.7" cy="101.7" r=".37" fill="#f0f"/>
<circle cx="190.7" cy="101.7" r=".37" fill="none" stroke="#f0f" stroke-width=".17"/>
<circle cx="190.7" cy="66.5" r=".36" fill="#f0f"/>
<circle cx="190.7" cy="66.5" r=".36" fill="none" stroke="#f0f" stroke-width=".17"/>
<circle cx="211.1" cy="85" r=".36" fill="#f0f"/>
<circle cx="211.1" cy="85" r=".36" fill="none" stroke="#f0f" stroke-width=".17"/>
<circle cx="187" cy="81.3" r=".35" fill="#f0f"/>
<circle cx="187" cy="81.3" r=".35" fill="none" stroke="#f0f" stroke-width=".17"/>
<circle cx="194.4" cy="88.7" r=".37" fill="#f0f"/>
<circle cx="194.4" cy="88.7" r=".37" fill="none" stroke="#f0f" stroke-width=".17"/>
<circle cx="187" cy="83.2" r=".35" fill="#f0f"/>
<circle cx="187" cy="83.2" r=".35" fill="none" stroke="#f0f" stroke-width=".17"/>
<circle cx="146.2" cy="88.7" r=".37" fill="#f0f"/>
<circle cx="146.2" cy="88.7" r=".37" fill="none" stroke="#f0f" stroke-width=".17"/>
<circle cx="166.6" cy="116.5" r=".37" fill="#f0f"/>
<circle cx="166.6" cy="116.5" r=".37" fill="none" stroke="#f0f" stroke-width=".17"/>
<circle cx="125.8" cy="144.3" r=".37" fill="#f0f"/>
<circle cx="125.8" cy="144.3" r=".37" fill="none" stroke="#f0f" stroke-width=".17"/>
<circle cx="109.1" cy="116.5" r=".37" fill="#f0f"/>
<circle cx="109.1" cy="116.5" r=".37" fill="none" stroke="#f0f" stroke-width=".17"/>
<circle cx="136.9" cy="116.5" r=".37" fill="#f0f"/>
<circle cx="136.9" cy="116.5" r=".37" fill="none" stroke="#f0f" stroke-width=".17"/>
<circle cx="146.2" cy="116.5" r=".37" fill="#f0f"/>
<circle cx="146.2" cy="116.5" r=".37" fill="none" stroke="#f0f" stroke-width=".17"/>
<circle cx="155.5" cy="98" r=".37" fill="#f0f"/>
<circle cx="155.5" cy="98" r=".37" fill="none" stroke="#f0f" stroke-width=".17"/>
<circle cx="146.2" cy="98" r=".37" fill="#f0f"/>
<circle cx="146.2" cy="98" r=".37" fill="none" stroke="#f0f" stroke-width=".17"/>
<circle cx="155.5" cy="116.5" r=".37" fill="#f0f"/>
<circle cx="155.5" cy="116.5" r=".37" fill="none" stroke="#f0f" stroke-width=".17"/>
<circle cx="153.6" cy="144.3" r=".37" fill="#f0f"/>
<circle cx="153.6" cy="144.3" r=".37" fill="none" stroke="#f0f" stroke-width=".17"/>
<circle cx="153.6" cy="153.6" r=".37" fill="#f0f"/>
<circle cx="153.6" cy="153.6" r=".37" fill="none" stroke="#f0f" stroke-width=".17"/>
<text font-size="4.4" fill="#00f" x="78.2" y="68.4">DM9000A-8/16bit</text>
<g font-size="1.7" fill="#f00">
<text x="50.2" y="27.2">ENET_D6</text>
<text x="50.2" y="25.3">ENET_D7</text>
<text x="50.2" y="29">ENET_D5</text>
<text x="50.2" y="30.9">ENET_D4</text>
<text x="50.2" y="34.6">ENET_D2</text>
<text x="50.2" y="32.7">ENET_D3</text>
<text x="50.2" y="38.3">ENET_D0</text>
<text x="50.2" y="40.1">ENET_D15</text>
<text x="50.2" y="36.4">ENET_D1</text>
<text x="50.2" y="42">ENET_D14</text>
<text x="50" y="69.8">ENET_D13</text>
<text x="50" y="71.7">ENET_D12</text>
<text x="50" y="77.2">ENET_D9</text>
<text x="50" y="73.5">ENET_D11</text>
<text x="50" y="75.4">ENET_D10</text>
<text x="148.5" y="77.2">TX-</text>
<text x="50" y="80.9">ENET_D8</text>
<text x="50" y="82.8">ENET_CMD</text>
<text x="148.5" y="79.1">TX+</text>
<text x="50" y="88.3">ENET_IOR</text>
<text x="50" y="86.5">ENET_INT</text>
<text x="148.5" y="86.5">RX+</text>
<text x="148.5" y="84.7">RX-</text>
<text x="50" y="90.2">ENET_IOW</text>
<text x="50.2" y="119.9">ACT</text>
<text x="50.2" y="114.3">ENET_RESET</text>
<text x="50.2" y="118">ENET_CS</text>
<text x="207.8" y="119.9">SPEED</text>
<text x="50.2" y="123.6">25MHZ</text>
<text x="50.2" y="121.8">SPEED</text>
<text x="207.8" y="121.8">ACT</text>
</g>
<g font-size="1.7">
<text x="39.8" y="44.8">N_VCC33</text>
<text x="88.7" y="52.2" transform="rotate(-90 88.7 52.2)">24</text>
<text x="90.6" y="52.2" transform="rotate(-90 90.6 52.2)">23</text>
<text x="92.4" y="52.2" transform="rotate(-90 92.4 52.2)">22</text>
<text x="94.3" y="52.2" transform="rotate(-90 94.3 52.2)">21</text>
<text x="96.1" y="52.2" transform="rotate(-90 96.1 52.2)">20</text>
<text x="98" y="52.2" transform="rotate(-90 98 52.2)">19</text>
<text x="99.8" y="52.2" transform="rotate(-90 99.8 52.2)">18</text>
<text x="101.7" y="52.2" transform="rotate(-90 101.7 52.2)">17</text>
<text x="103.5" y="52.2" transform="rotate(-90 103.5 52.2)">16</text>
<text x="105.4" y="52.2" transform="rotate(-90 105.4 52.2)">15</text>
<text x="107.2" y="52.2" transform="rotate(-90 107.2 52.2)">14</text>
<text x="109.1" y="52.2" transform="rotate(-90 109.1 52.2)">13</text>
<text x="118.2" y="49.4">GND</text>
<text x="188.7" y="56.5">NGND</text>
<text x="68.8" y="70.1">25</text>
<text x="127.1" y="70.1">12</text>
<text x="224.1" y="68">CHSGND</text>
<text x="25.5" y="73.2">N_VCC33</text>
<text x="68.8" y="72">26</text>
<text x="68.8" y="73.9">27</text>
<text x="68.8" y="75.7">28</text>
<text x="68.8" y="77.6">29</text>
<text x="127.1" y="77.6">8</text>
<text x="127.1" y="75.7">9</text>
<text x="127.1" y="73.9">10</text>
<text x="127.1" y="72">11</text>
<text x="227.8" y="74.5" transform="rotate(-90 227.8 74.5)">14</text>
<text x="231.5" y="74.5" transform="rotate(-90 231.5 74.5)">16</text>
<text x="245.8" y="77.6">11</text>
<text x="37.9" y="80">N_VCC33</text>
<text x="68.8" y="79.4">30</text>
<text x="68.8" y="81.3">31</text>
<text x="68.8" y="83.1">32</text>
<text x="127.1" y="83.1">5</text>
<text x="127.1" y="81.3">6</text>
<text x="127.1" y="79.4">7</text>
<text x="141" y="83.7">NGND</text>
<text x="218.1" y="81.3">2</text>
<text x="218.1" y="79.4">1</text>
<text x="218.1" y="83.1">3</text>
<text x="245.8" y="83.1">12</text>
<text x="252.3" y="83.7">N_VCC33</text>
<text x="43.5" y="85.6">GND</text>
<text x="68.8" y="85">33</text>
<text x="68.8" y="86.8">34</text>
<text x="68.8" y="88.7">35</text>
<text x="127.1" y="88.7">2</text>
<text x="127.1" y="86.8">3</text>
<text x="127.1" y="85">4</text>
<text x="178.1" y="89.3">N_VCC25</text>
<text x="199.3" y="85.6">N_VCC25</text>
<text x="218.1" y="85">4</text>
<text x="218.1" y="88.7">6</text>
<text x="218.1" y="86.8">5</text>
<text x="245.8" y="88.7">10</text>
<text x="68.8" y="90.6">36</text>
<text x="127.1" y="90.6">1</text>
<text x="218.1" y="90.6">7</text>
<text x="218.1" y="92.4">8</text>
<text x="245.8" y="94.3">9</text>
<text x="252.3" y="94.9">N_VCC33</text>
<text x="25.5" y="99.1">N_VCC33</text>
<text x="227.8" y="99.4" transform="rotate(-90 227.8 99.4)">13</text>
<text x="231.5" y="99.4" transform="rotate(-90 231.5 99.4)">15</text>
<text x="207.4" y="105.1">CHSGND</text>
<text x="224.1" y="105.1">CHSGND</text>
<text x="88.7" y="110.5" transform="rotate(-90 88.7 110.5)">37</text>
<text x="90.6" y="110.5" transform="rotate(-90 90.6 110.5)">38</text>
<text x="92.4" y="110.5" transform="rotate(-90 92.4 110.5)">39</text>
<text x="94.3" y="110.5" transform="rotate(-90 94.3 110.5)">40</text>
<text x="96.1" y="110.5" transform="rotate(-90 96.1 110.5)">41</text>
<text x="98" y="110.5" transform="rotate(-90 98 110.5)">42</text>
<text x="99.8" y="110.5" transform="rotate(-90 99.8 110.5)">43</text>
<text x="101.7" y="110.5" transform="rotate(-90 101.7 110.5)">44</text>
<text x="103.5" y="110.5" transform="rotate(-90 103.5 110.5)">45</text>
<text x="105.4" y="110.5" transform="rotate(-90 105.4 110.5)">46</text>
<text x="107.2" y="110.5" transform="rotate(-90 107.2 110.5)">47</text>
<text x="109.1" y="110.5" transform="rotate(-90 109.1 110.5)">48</text>
<text x="168.5" y="110.6">C-1210+</text>
<text x="188.1" y="112.5">NGND</text>
<text x="37.9" y="117.1">N_VCC33</text>
<text x="134.9" y="121.8">NGND</text>
<text x="185" y="121.8">GND</text>
<text x="103.4" y="129.2">GND</text>
<text x="224.1" y="129.2">NGND</text>
<text x="233.4" y="129.2">NGND</text>
<text x="49.8" y="142.2">ENET_INT</text>
<text x="49.8" y="144">ENET_IOR</text>
<text x="49.8" y="138.4">ENET_D[0..15]</text>
<text x="49.8" y="140.3">ENET_RESET</text>
<text x="109.1" y="138.4">N_VCC33</text>
<text x="151.8" y="138.4">N_VCC25</text>
<text x="222.2" y="140.3">CHSGND</text>
<text x="231.5" y="140.3">CHSGND</text>
<text x="49.8" y="149.6">ENET_CMD</text>
<text x="49.8" y="147.7">ENET_CS</text>
<text x="49.8" y="145.8">ENET_IOW</text>
<text x="49.8" y="151.4">25MHZ</text>
<text x="109" y="158.8">GND</text>
<text x="151.6" y="158.8">NGND</text>
<text x="218.5" y="171.8">Title</text>
<text x="225.9" y="173.7">ALTERA DE2</text>
<text x="218.5" y="177.4">Size</text>
<text x="220.4" y="179.2">B</text>
<text x="225.9" y="179.2">DM9000AE</text>
<text x="225.9" y="177.4">Document Number</text>
<text x="279.7" y="177.4">Rev</text>
<text x="281.6" y="179.2">1.2</text>
<text x="218.5" y="182.9">Date:</text>
<text x="228.2" y="182.9">Monday, December 12, 2005</text>
<text x="255.6" y="182.9">Sheet</text>
<text x="264.9" y="182.9">12</text>
<text x="270.5" y="182.9">of</text>
<text x="276" y="182.9">24</text>
</g>
<g font-size="1.7" fill="#000080">
<text x="72.1" y="53.1">U35</text>
<text x="192.6" y="62.4">C7</text>
<text x="192.6" y="64.3">0.1U</text>
<text x="188.8" y="71.7">R19</text>
<text x="196.3" y="71.7">R20</text>
<text x="188.8" y="73.5">49R9</text>
<text x="196.3" y="73.5">49R9</text>
<text x="220.4" y="75.4">J4</text>
<text x="31.2" y="79.1">R27</text>
<text x="31.2" y="80.9">4.7K</text>
<text x="153.6" y="90.2">L1</text>
<text x="157.4" y="90.2">BEAD</text>
<text x="188.8" y="93.9">R21</text>
<text x="188.8" y="95.8">49R9</text>
<text x="196.3" y="93.9">R22</text>
<text x="196.3" y="95.8">49R9</text>
<text x="235.2" y="97.6">RJ45INTLED</text>
<text x="31.2" y="105.1">R34</text>
<text x="31.2" y="106.9">4.7K</text>
<text x="138.8" y="106.9">R30</text>
<text x="148.1" y="106.9">BC57</text>
<text x="157.4" y="106.9">BC58</text>
<text x="168.5" y="106.9">TC30</text>
<text x="192.6" y="105.1">C8</text>
<text x="111" y="108.8">DM9000AE/LQFP48</text>
<text x="138.8" y="108.8">6.8K</text>
<text x="148.1" y="108.8">0.1U</text>
<text x="157.4" y="108.8">0.1U</text>
<text x="168.5" y="108.8">100U/6.3V</text>
<text x="192.6" y="108.8">0.1U</text>
<text x="172.2" y="118">L7</text>
<text x="175.9" y="118">BEAD</text>
<text x="225.9" y="119.9">R28</text>
<text x="233.4" y="119.9">120</text>
<text x="225.9" y="121.8">R29</text>
<text x="233.4" y="121.8">120</text>
<text x="227.8" y="134.7">BC51</text>
<text x="227.8" y="136.6">0.1U</text>
<text x="237.1" y="134.7">BC52</text>
<text x="237.1" y="136.6">0.1U</text>
<text x="112.9" y="149.6">BC53</text>
<text x="120.3" y="149.6">BC54</text>
<text x="127.7" y="149.6">BC55</text>
<text x="135.1" y="149.6">BC56</text>
<text x="155.5" y="149.6">BC59</text>
<text x="162.9" y="149.6">BC60</text>
<text x="112.9" y="151.4">0.1U</text>
<text x="120.3" y="151.4">0.1U</text>
<text x="127.7" y="151.4">0.1U</text>
<text x="135.1" y="151.4">0.1U</text>
<text x="155.5" y="151.4">0.1U</text>
<text x="162.9" y="151.4">0.1U</text>
</g>
<g font-size="1.7" fill="#004080">
<text x="89.5" y="58.8" transform="rotate(-90 89.5 58.8)">SD14</text>
<text x="91.4" y="58" transform="rotate(-90 91.4 58)">VDD</text>
<text x="93.2" y="58.8" transform="rotate(-90 93.2 58.8)">SD15</text>
<text x="98.8" y="59.8" transform="rotate(-90 98.8 59.8)">EEDIO</text>
<text x="100.6" y="57.8" transform="rotate(-90 100.6 57.8)">SD0</text>
<text x="102.5" y="57.8" transform="rotate(-90 102.5 57.8)">SD1</text>
<text x="104.4" y="57.8" transform="rotate(-90 104.4 57.8)">SD2</text>
<text x="106.2" y="58.3" transform="rotate(-90 106.2 58.3)">GND</text>
<text x="108" y="57.8" transform="rotate(-90 108 57.8)">SD3</text>
<text x="109.9" y="57.8" transform="rotate(-90 109.9 57.8)">SD4</text>
<text x="95.1" y="60.3" transform="rotate(-90 95.1 60.3)">EEDCS</text>
<text x="96.9" y="60.3" transform="rotate(-90 96.9 60.3)">EEDCK</text>
<text x="73" y="71">SD13</text>
<text x="121.5" y="71">SD5</text>
<text x="73" y="72.8">SD12</text>
<text x="73" y="74.7">SD11</text>
<text x="73" y="76.5">SD10</text>
<text x="118.2" y="76.5">AVDD25</text>
<text x="121.5" y="74.7">SD7</text>
<text x="121.5" y="72.8">SD6</text>
<text x="73" y="78.4">SD9</text>
<text x="73" y="80.2">VDD</text>
<text x="73" y="82.1">SD8</text>
<text x="73" y="83.9">CMD</text>
<text x="119.9" y="83.9">AGND</text>
<text x="119.9" y="82.1">AGND</text>
<text x="121.7" y="80.2">TX+</text>
<text x="122.1" y="78.4">TX-</text>
<text x="221.3" y="82.1">TD-</text>
<text x="221.3" y="80.2">TD+</text>
<text x="221.3" y="83.9">RD+</text>
<text x="228.6" y="82.5" transform="rotate(-90 228.6 82.5)">SMNT1</text>
<text x="232.3" y="81.4" transform="rotate(-90 232.3 81.4)">MNT0</text>
<text x="241.3" y="78.4">D3</text>
<text x="241.3" y="83.9">D4</text>
<text x="73" y="85.8">GND</text>
<text x="73" y="87.6">INT</text>
<text x="73" y="89.5">IOR#</text>
<text x="118.2" y="89.5">AVDD25</text>
<text x="121.5" y="87.6">RX+</text>
<text x="121.9" y="85.8">RX-</text>
<text x="221.3" y="85.8">CTT</text>
<text x="221.3" y="89.5">RD-</text>
<text x="221.3" y="87.6">CTR</text>
<text x="241.3" y="89.5">D2</text>
<text x="73" y="91.4">IOW#</text>
<text x="118.9" y="91.4">BGRES</text>
<text x="221.3" y="91.4">NC</text>
<text x="221.3" y="93.2">CHSG</text>
<text x="228.6" y="95.2" transform="rotate(-90 228.6 95.2)">SMNT0</text>
<text x="232.3" y="95.2" transform="rotate(-90 232.3 95.2)">MNT1</text>
<text x="241.3" y="95.1">D1</text>
<text x="89.5" y="106.3" transform="rotate(-90 89.5 106.3)">CS#</text>
<text x="91.4" y="106.3" transform="rotate(-90 91.4 106.3)">LED2(IOWAIT / WAKEUP for eeprom)</text>
<text x="93.2" y="106.3" transform="rotate(-90 93.2 106.3)">LED1(IO16 for eeprom)</text>
<text x="95.1" y="106.3" transform="rotate(-90 95.1 106.3)">PWRST#</text>
<text x="96.9" y="106.3" transform="rotate(-90 96.9 106.3)">TEST</text>
<text x="98.8" y="106.3" transform="rotate(-90 98.8 106.3)">VDD</text>
<text x="100.6" y="106.3" transform="rotate(-90 100.6 106.3)">X2</text>
<text x="102.5" y="106.3" transform="rotate(-90 102.5 106.3)">X1</text>
<text x="104.4" y="106.3" transform="rotate(-90 104.4 106.3)">GND</text>
<text x="106.2" y="106.3" transform="rotate(-90 106.2 106.3)">SD</text>
<text x="108" y="106.3" transform="rotate(-90 108 106.3)">AGND</text>
<text x="109.9" y="106.3" transform="rotate(-90 109.9 106.3)">BGGND</text>
</g>
<g font-size="1.7" fill="#00f">
<text x="235.2" y="84.5">YELLOW</text>
<text x="235.2" y="95.6">GREEN</text>
</g>
<g font-size="1.3">
<text x="35" y="6.7">5</text>
<text x="90.6" y="6.7">4</text>
<text x="146.2" y="6.7">3</text>
<text x="201.8" y="6.7">2</text>
<text x="257.5" y="6.7">1</text>
<text x="5.8" y="30.4">D</text>
<text x="285.7" y="30.4">D</text>
<text x="5.8" y="74.4">C</text>
<text x="285.7" y="74.4">C</text>
<text x="5.8" y="118.4">B</text>
<text x="285.7" y="118.4">B</text>
<text x="5.8" y="162.4">A</text>
<text x="285.7" y="162.4">A</text>
<text x="35" y="184.7">5</text>
<text x="90.6" y="184.7">4</text>
<text x="146.2" y="184.7">3</text>
<text x="201.8" y="184.7">2</text>
<text x="257.5" y="184.7">1</text>
</g>
</svg>
